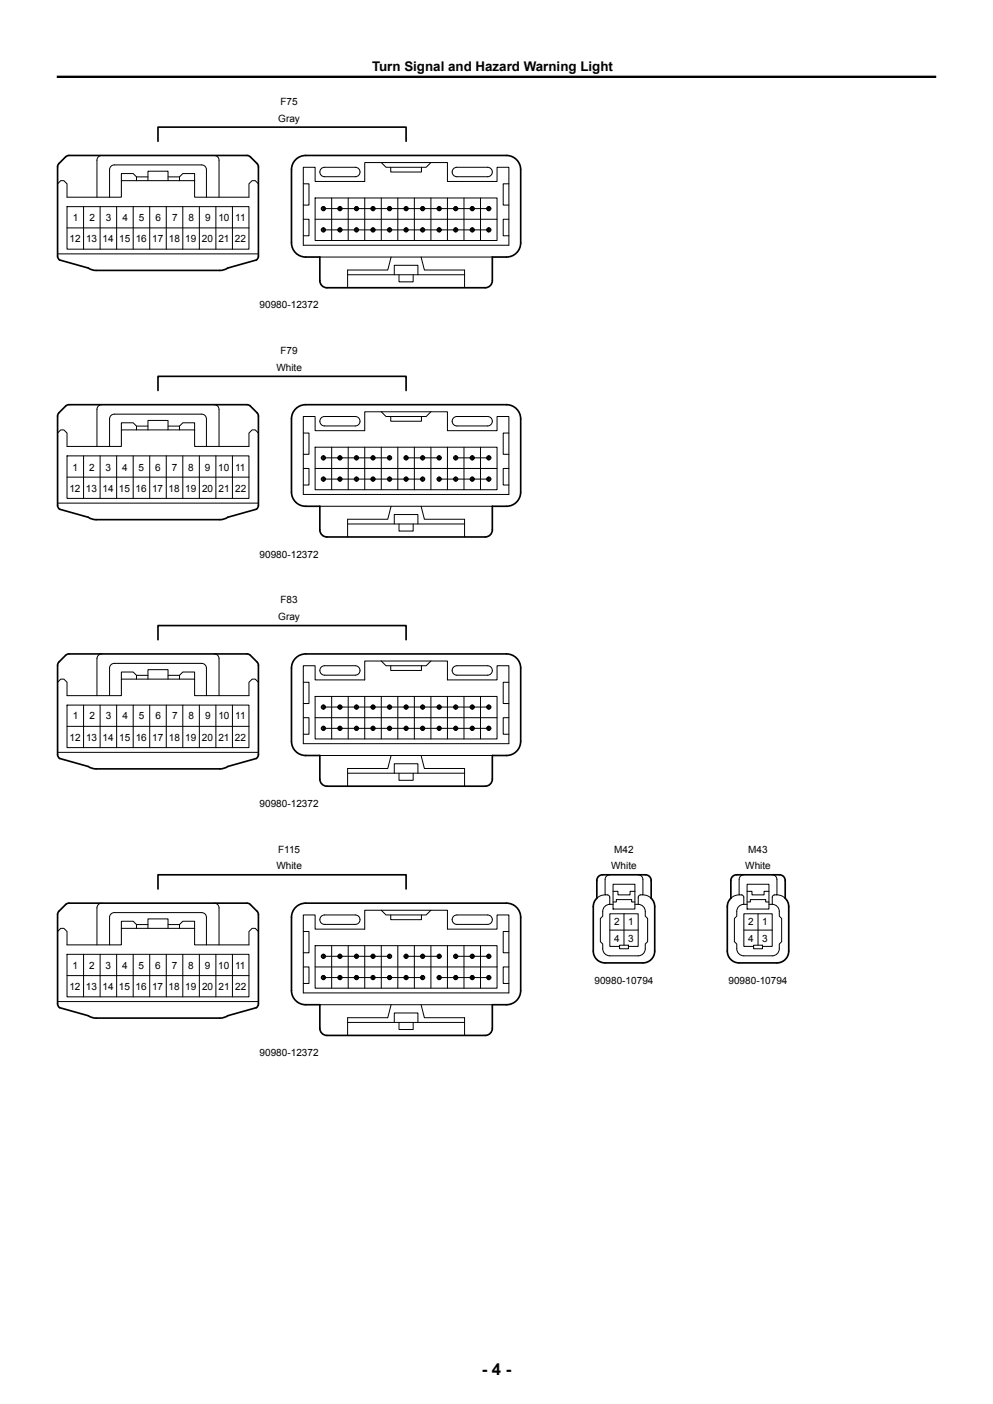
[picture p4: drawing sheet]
<svg xmlns="http://www.w3.org/2000/svg" width="210mm" height="297mm" viewBox="0 0 210 297" stroke-linecap="round" stroke-linejoin="round" font-family="sans-serif">
<g fill="none" stroke="#000" stroke-width=".21">
<path d="M12.2 38.9l.6-.7h.7l.7 .7v2.8h11.5v-3.5h15.5v3.5h11.5v-2.8l.6-.7h.7l.6 .7M21.5 32.9a1 1 0 0 0-1 1v7.8M28.9 38.2v-.8l-.7-.7h-2.5v1.5M28.9 37.4h2.4M31.3 38.2v-2h4.2v2M35.5 37.4h2.5M38 38.2v-.8l.7-.7h2.5v1.5M45.3 32.9a1 1 0 0 1 1 1v7.8M64.1 35.4h2.5v3h10.5v-4h17.5v4h10.5v-3h2.5v16.5h-43.5zM64.1 38.9h1.2v4.5h-1.2M67.9 35.7l.7-.3h6.5a1 1 0 0 1 1 1 1 1 0 0 1-1 1h-6.5a1 1 0 0 1-.9-.6 1 1 0 0 1 .2-1.1zM80.6 34.4l1 1h8.5l1-1"/>
<path d="M82.6 35.4v1h6.5v-1M95.9 35.7l.7-.3h6.5a1 1 0 0 1 1 1 1 1 0 0 1-1 1h-6.5a1 1 0 0 1-.9-.6 1 1 0 0 1 .2-1.1zM107.6 38.9h-1.2v4.5h1.2M12.2 53.7h42.4M14.2 43.7h38.5v9h-38.5zM14.2 48.2h38.5M17.7 43.7v9M21.2 43.7v9M23.2 41.7v-5.8a1 1 0 0 1 1-1h18.5a1 1 0 0 1 1 1v5.8M24.7 43.7v9M28.2 43.7v9M31.7 43.7v9"/>
<path d="M35.2 43.7v9M38.7 43.7v9M42.2 43.7v9M45.7 43.7v9M49.2 43.7v9M64.1 46.4h1.2v3.5h-1.2M66.6 41.9h38.5v9h-38.5zM66.6 46.4h38.5M67.6 54.4h36.5M68.3 44.4v-.6h.2v.6M68.3 48.9v-.6h.2v.6M68.4 44.1h35"/>
<path d="M68.4 48.6h35M70.1 41.9v9M71.8 44.4v-.6h.2v.6M71.8 48.9v-.6h.2v.6M73.5 58.1h24.7M73.6 41.9v9M75.3 44.4v-.6h.2v.6M75.3 48.9v-.6h.2v.6M77.1 41.9v9M78.8 44.4v-.6h.2v.6M78.8 48.9v-.6h.2v.6M80.6 41.9v9"/>
<path d="M82.3 44.4v-.6h.2v.6M82.3 48.9v-.6h.2v.6M82.7 54.4l-.7 2.7h-8.5v3.8M83.4 58.1v-2h5v2M84.1 41.9v9M84.4 58.1v1.5h3v-1.5M85.8 44.4v-.6h.2v.6M85.8 48.9v-.6h.2v.6M87.6 41.9v9M89.1 54.4l.7 2.7h8.4v3.8M89.3 44.4v-.6h.2v.6M89.3 48.9v-.6h.2v.6"/>
<path d="M91.1 41.9v9M92.8 44.4v-.6h.2v.6M92.8 48.9v-.6h.2v.6M94.6 41.9v9M96.3 44.4v-.6h.2v.6M96.3 48.9v-.6h.2v.6M98.1 41.9v9M99.8 44.4v-.6h.2v.6M99.8 48.9v-.6h.2v.6M100.3 48.6a.45 .45 0 0 1-.6 .4 .45 .45 0 0 1-.2-.7 .45 .45 0 0 1 .8 .1v.2M100.3 44.1a.45 .45 0 0 0-.6-.4 .45 .45 0 0 0-.2 .7 .45 .45 0 0 0 .8 0v-.3M101.6 41.9v9"/>
<path d="M103.3 44.4v-.6h.2v.6M103.3 48.9v-.6h.2v.6M107.6 46.4h-1.2v3.5h1.2M12.2 91.6l.6-.7h.7l.7 .7v2.8h11.5v-3.5h15.5v3.5h11.5v-2.8l.6-.7h.7l.6 .7M14.2 96.4h38.5v9h-38.5zM17.7 96.4v9M21.2 96.4v9M21.5 85.6a1 1 0 0 0-1 1v7.8M23.2 94.4v-5.8a1 1 0 0 1 1-1h18.5a1 1 0 0 1 1 1v5.8M24.7 96.4v9M28.2 96.4v9M28.9 90.9v-.8l-.7-.7h-2.5v1.5"/>
<path d="M28.9 90.1h2.4M31.3 90.9v-2h4.2v2M31.7 96.4v9M35.2 96.4v9M35.5 90.1h2.5M38 90.9v-.8l.7-.7h2.5v1.5M38.7 96.4v9M42.2 96.4v9M45.3 85.6a1 1 0 0 1 1 1v7.8M45.7 96.4v9M49.2 96.4v9M64.1 88.1h2.5v3h10.5v-4h17.5v4h10.5v-3h2.5v16.5h-43.5z"/>
<path d="M64.1 91.6h1.2v4.5h-1.2M64.1 99.1h1.2v3.5h-1.2M66.6 94.6h38.5v9h-38.5zM66.6 99.1h38.5M67.9 88.4l.7-.3h6.5a1 1 0 0 1 1 1 1 1 0 0 1-1 1h-6.5a1 1 0 0 1-.9-.6 1 1 0 0 1 .2-1.1zM68.3 97.2v-.7h.2v.7M68.4 96.9h14M70.1 94.6v9M71.8 97.2v-.7h.2v.7M73.6 94.6v9M75.3 97.2v-.7h.2v.7M77.1 94.6v9"/>
<path d="M78.8 97.2v-.7h.2v.7M80.6 87.1l1 1h8.5l1-1M80.6 94.6v9M82.3 97.2v-.7h.2v.7M82.6 88.1v1h6.5v-1M84.1 94.6v9M85.8 97.2v-.7h.2v.7M85.9 96.9h7M87.6 94.6v9M89.3 97.2v-.7h.2v.7M91.1 94.6v9M92.8 97.2v-.7h.2v.7"/>
<path d="M94.6 94.6v9M95.9 88.4l.7-.3h6.5a1 1 0 0 1 1 1 1 1 0 0 1-1 1h-6.5a1 1 0 0 1-.9-.6 1 1 0 0 1 .2-1.1zM96.3 97.2v-.7h.2v.7M96.4 96.9h7M98.1 94.6v9M99.8 97.2v-.7h.2v.7M100.3 96.9a.45 .45 0 0 0-.6-.5 .45 .45 0 0 0-.2 .7 .45 .45 0 0 0 .8 0v-.2M101.6 94.6v9M103.3 97.2v-.7h.2v.7M107.6 91.6h-1.2v4.5h1.2M107.6 99.1h-1.2v3.5h1.2M12.2 106.4h42.4"/>
<path d="M14.2 100.9h38.5M67.6 107.1h36.5M68.3 101.7v-.7h.2v.7M68.4 101.3h21M71.8 101.7v-.7h.2v.7M73.5 110.8h24.7M75.3 101.7v-.7h.2v.7M78.8 101.7v-.7h.2v.7M82.3 101.7v-.7h.2v.7M82.7 107.1l-.7 2.7h-8.5v3.8M83.4 110.8v-2h5v2M84.4 110.8v1.5h3v-1.5"/>
<path d="M85.8 101.7v-.7h.2v.7M89.1 107.1l.7 2.7h8.4v3.8M89.3 101.7v-.7h.2v.7M92.8 101.7v-.7h.2v.7M92.9 101.3h10.5M96.3 101.7v-.7h.2v.7M99.8 101.7v-.7h.2v.7M100.3 101.3a.45 .45 0 0 1-.6 .5 .45 .45 0 0 1-.2-.7 .45 .45 0 0 1 .8 0v.2M103.3 101.7v-.7h.2v.7M21.5 138.3a1 1 0 0 0-1 1v7.9M45.3 138.3a1 1 0 0 1 1 1v7.9M80.6 139.8l1 1h8.5l1-1"/>
<path d="M12.2 144.3l.6-.6h.7l.7 .6v2.9h11.5v-3.5h15.5v3.5h11.5v-2.9l.6-.6h.7l.6 .6M12.2 159.1h42.4M14.2 149.2h38.5v9h-38.5zM14.2 153.7h38.5M17.7 149.2v9M21.2 149.2v9M23.2 147.2v-5.9a1 1 0 0 1 1-1h18.5a1 1 0 0 1 1 1v5.9M24.7 149.2v9M28.2 149.2v9M28.9 143.7v-.8l-.7-.7h-2.5v1.5M28.9 142.9h2.4M31.3 143.7v-2h4.2v2"/>
<path d="M31.7 149.2v9M35.2 149.2v9M35.5 142.9h2.5M38 143.7v-.8l.7-.7h2.5v1.5M38.7 149.2v9M42.2 149.2v9M45.7 149.2v9M49.2 149.2v9M64.1 140.8h2.5v3h10.5v-4h17.5v4h10.5v-3h2.5v16.5h-43.5zM64.1 144.3h1.2v4.5h-1.2M64.1 151.8h1.2v3.5h-1.2M66.6 147.3h38.5v9h-38.5z"/>
<path d="M66.6 151.8h38.5M67.6 159.8h36.5M67.9 141.1l.7-.3h6.5a1 1 0 0 1 1 1 1 1 0 0 1-1 1h-6.5a1 1 0 0 1-.9-.6 1 1 0 0 1 .2-1.1zM68.3 149.9v-.6h.2v.6M68.3 154.4v-.6h.2v.6M68.4 149.6h35M68.4 154.1h35M70.1 147.3v9M71.8 149.9v-.6h.2v.6M71.8 154.4v-.6h.2v.6M73.6 147.3v9M75.3 149.9v-.6h.2v.6"/>
<path d="M75.3 154.4v-.6h.2v.6M77.1 147.3v9M78.8 149.9v-.6h.2v.6M78.8 154.4v-.6h.2v.6M80.6 147.3v9M82.3 149.9v-.6h.2v.6M82.3 154.4v-.6h.2v.6M82.6 140.8v1h6.5v-1M82.7 159.8l-.7 2.8h-8.5v3.7M84.1 147.3v9M85.8 149.9v-.6h.2v.6M85.8 154.4v-.6h.2v.6"/>
<path d="M87.6 147.3v9M89.1 159.8l.7 2.8h8.4v3.7M89.3 149.9v-.6h.2v.6M89.3 154.4v-.6h.2v.6M91.1 147.3v9M92.8 149.9v-.6h.2v.6M92.8 154.4v-.6h.2v.6M94.6 147.3v9M95.9 141.1l.7-.3h6.5a1 1 0 0 1 1 1 1 1 0 0 1-1 1h-6.5a1 1 0 0 1-.9-.6 1 1 0 0 1 .2-1.1zM96.3 149.9v-.6h.2v.6M96.3 154.4v-.6h.2v.6M98.1 147.3v9"/>
<path d="M99.8 149.9v-.6h.2v.6M99.8 154.4v-.6h.2v.6M100.3 154.1a.45 .45 0 0 1-.6 .4 .45 .45 0 0 1-.2-.7 .45 .45 0 0 1 .8 0v.3M100.3 149.6a.45 .45 0 0 0-.6-.5 .45 .45 0 0 0-.2 .8 .45 .45 0 0 0 .8-.1v-.2M101.6 147.3v9M103.3 149.9v-.6h.2v.6M103.3 154.4v-.6h.2v.6M107.6 144.3h-1.2v4.5h1.2M107.6 151.8h-1.2v3.5h1.2M73.5 163.6h24.7M83.4 163.6v-2h5v2M84.4 163.6v1.5h3v-1.5"/>
<path d="M12.2 197l.6-.6h.7l.7 .6v2.9h11.5v-3.5h15.5v3.5h11.5v-2.9l.6-.6h.7l.6 .6M21.5 191.1a1 1 0 0 0-1 1v7.8M23.2 199.9v-5.9a1 1 0 0 1 1-.9h18.5a1 1 0 0 1 1 .9v5.9M28.9 196.4v-.8l-.7-.7h-2.5v1.5M28.9 195.6h2.4M31.3 196.4v-2h4.2v2M35.5 195.6h2.5M38 196.4v-.8l.7-.7h2.5v1.5M45.3 191.1a1 1 0 0 1 1 1v7.8M64.1 193.6h2.5v2.9h10.5v-3.9h17.5v3.9h10.5v-2.9h2.5v16.4h-43.5zM64.1 197h1.2v4.5h-1.2M67.9 193.8l.7-.2h6.5a1 1 0 0 1 1 .9 1 1 0 0 1-1 1h-6.5a1 1 0 0 1-.9-.6 1 1 0 0 1 .2-1.1z"/>
<path d="M80.6 192.6l1 1h8.5l1-1M82.6 193.6v.9h6.5v-.9M95.9 193.8l.7-.2h6.5a1 1 0 0 1 1 .9 1 1 0 0 1-1 1h-6.5a1 1 0 0 1-.9-.6 1 1 0 0 1 .2-1.1zM107.6 197h-1.2v4.5h1.2M128 189.3l-1.2 .3-.6 .4M129 185.1a1 1 0 0 0-1 1v3.2h.5l.4 .3 .1 1.7M129 191.3h.7M129 196.7h6M129.7 187.1h4.6v5.2h-4.6zM129.7 190.8h.6v-.5h3.3v.5h.7M129.7 188.6h1v.7h2.5v-.7h1.1M131 199.9h1.9v.8h-1.9z"/>
<path d="M132 193.3v6.6M134.3 191.3h.7M135 191.3a1.5 1.5 0 0 1 1.5 1.5v1l.5 .5v4.9l-.5 .5a1.96 1.96 0 0 1-1.1 2.4l-6.4 .1a1.5 1.5 0 0 1-1.5-1.5v-1l-.5-.5v-4.9l.5-.5a1.96 1.96 0 0 1 1-2.4l.5-.1M135 185.1a1 1 0 0 1 1 1v3.2h-.5l-.5 .3v1.7M136 189.3l1.1 .3 .6 .4M156.3 189.3l-1.1 .3-.6 .4M157.3 185.1a1 1 0 0 0-1 1v3.2h.5l.4 .3 .1 1.7M157.3 191.3h.7M157.3 196.7h6M158 187.1h4.6v5.2h-4.6zM158 190.8h.7v-.5h3.2v.5h.7M158 188.6h1v.7h2.6v-.7h1"/>
<path d="M159.4 199.9h1.8v.8h-1.8zM160.3 193.3v6.6M162.6 191.3h.7M163.3 191.3a1.5 1.5 0 0 1 1.5 1.5v1l.5 .5v4.9l-.5 .5a1.96 1.96 0 0 1-1 2.4l-6.5 .1a1.5 1.5 0 0 1-1.5-1.5v-1l-.5-.5v-4.9l.5-.5a1.96 1.96 0 0 1 1-2.4l.5-.1M163.3 185.1a1 1 0 0 1 1 1v3.2h-.5l-.4 .3-.1 1.7M164.3 189.3l1.1 .3 .7 .4M12.2 211.9h42.4M14.2 201.9h38.5v9h-38.5zM14.2 206.4h38.5M17.7 201.9v9M21.2 201.9v9M24.7 201.9v9"/>
<path d="M28.2 201.9v9M31.7 201.9v9M35.2 201.9v9M38.7 201.9v9M42.2 201.9v9M45.7 201.9v9M49.2 201.9v9M64.1 204.5h1.2v3.5h-1.2M66.6 200h38.5v9h-38.5zM66.6 204.5h38.5M67.6 212.5h36.5M68.3 202.6v-.6h.2v.6"/>
<path d="M68.3 207.1v-.6h.2v.6M68.4 202.3h14M68.4 206.8h21M70.1 200v9M71.8 202.6v-.6h.2v.6M71.8 207.1v-.6h.2v.6M73.5 216.3h24.7M73.6 200v9M75.3 202.6v-.6h.2v.6M75.3 207.1v-.6h.2v.6M77.1 200v9M78.8 202.6v-.6h.2v.6"/>
<path d="M78.8 207.1v-.6h.2v.6M80.6 200v9M82.3 202.6v-.6h.2v.6M82.3 207.1v-.6h.2v.6M82.7 212.5l-.7 2.8h-8.5v3.7M83.4 216.3v-2h5v2M84.1 200v9M84.4 216.3v1.5h3v-1.5M85.8 202.6v-.6h.2v.6M85.8 207.1v-.6h.2v.6M85.9 202.3h7M87.6 200v9"/>
<path d="M89.1 212.5l.7 2.8h8.4v3.7M89.3 202.6v-.6h.2v.6M89.3 207.1v-.6h.2v.6M91.1 200v9M92.8 202.6v-.6h.2v.6M92.8 207.1v-.6h.2v.6M92.9 206.8h10.5M94.6 200v9M96.3 202.6v-.6h.2v.6M96.3 207.1v-.6h.2v.6M96.4 202.3h7M98.1 200v9"/>
<path d="M99.8 202.6v-.6h.2v.6M99.8 207.1v-.6h.2v.6M100.3 206.8a.45 .45 0 0 1-.6 .4 .45 .45 0 0 1-.2-.7 .45 .45 0 0 1 .8 .1v.2M100.3 202.3a.45 .45 0 0 0-.6-.4 .45 .45 0 0 0-.2 .7 .45 .45 0 0 0 .8-.1v-.2M101.6 200v9M103.3 202.6v-.6h.2v.6M103.3 207.1v-.6h.2v.6M107.6 204.5h-1.2v3.5h1.2M131 200.2h-2v-6.9h6v6.9h-2.1M159.4 200.2h-2.1v-6.9h6v6.9h-2.1"/>
<circle cx="68.4" cy="48.6" r=".45"/>
<circle cx="68.4" cy="48.6" r=".34"/>
<circle cx="68.4" cy="44.1" r=".45"/>
<circle cx="68.4" cy="44.1" r=".34"/>
<circle cx="71.9" cy="48.6" r=".45"/>
<circle cx="71.9" cy="48.6" r=".34"/>
<circle cx="71.9" cy="44.1" r=".45"/>
<circle cx="71.9" cy="44.1" r=".34"/>
<circle cx="75.4" cy="48.6" r=".45"/>
<circle cx="75.4" cy="48.6" r=".34"/>
<circle cx="75.4" cy="44.1" r=".45"/>
<circle cx="75.4" cy="44.1" r=".34"/>
<circle cx="78.9" cy="48.6" r=".45"/>
<circle cx="78.9" cy="48.6" r=".34"/>
<circle cx="78.9" cy="44.1" r=".45"/>
<circle cx="78.9" cy="44.1" r=".34"/>
<circle cx="82.4" cy="48.6" r=".45"/>
<circle cx="82.4" cy="48.6" r=".34"/>
<circle cx="82.4" cy="44.1" r=".45"/>
<circle cx="82.4" cy="44.1" r=".34"/>
<circle cx="85.9" cy="48.6" r=".45"/>
<circle cx="85.9" cy="48.6" r=".34"/>
<circle cx="85.9" cy="44.1" r=".45"/>
<circle cx="85.9" cy="44.1" r=".34"/>
<circle cx="89.4" cy="48.6" r=".45"/>
<circle cx="89.4" cy="48.6" r=".34"/>
<circle cx="89.4" cy="44.1" r=".45"/>
<circle cx="89.4" cy="44.1" r=".34"/>
<circle cx="92.9" cy="48.6" r=".45"/>
<circle cx="92.9" cy="48.6" r=".34"/>
<circle cx="92.9" cy="44.1" r=".45"/>
<circle cx="92.9" cy="44.1" r=".34"/>
<circle cx="96.4" cy="48.6" r=".45"/>
<circle cx="96.4" cy="48.6" r=".34"/>
<circle cx="96.4" cy="44.1" r=".45"/>
<circle cx="96.4" cy="44.1" r=".34"/>
<circle cx="99.9" cy="48.6" r=".34"/>
<circle cx="99.9" cy="44.1" r=".34"/>
<circle cx="103.4" cy="48.6" r=".45"/>
<circle cx="103.4" cy="48.6" r=".34"/>
<circle cx="103.4" cy="44.1" r=".45"/>
<circle cx="103.4" cy="44.1" r=".34"/>
<circle cx="68.4" cy="96.9" r=".45"/>
<circle cx="68.4" cy="96.9" r=".34"/>
<circle cx="71.9" cy="96.9" r=".45"/>
<circle cx="71.9" cy="96.9" r=".34"/>
<circle cx="75.4" cy="96.9" r=".45"/>
<circle cx="75.4" cy="96.9" r=".34"/>
<circle cx="78.9" cy="96.9" r=".45"/>
<circle cx="78.9" cy="96.9" r=".34"/>
<circle cx="82.4" cy="96.9" r=".45"/>
<circle cx="82.4" cy="96.9" r=".34"/>
<circle cx="85.9" cy="96.9" r=".45"/>
<circle cx="85.9" cy="96.9" r=".34"/>
<circle cx="89.4" cy="96.9" r=".45"/>
<circle cx="89.4" cy="96.9" r=".34"/>
<circle cx="92.9" cy="96.9" r=".45"/>
<circle cx="92.9" cy="96.9" r=".34"/>
<circle cx="96.4" cy="96.9" r=".45"/>
<circle cx="96.4" cy="96.9" r=".34"/>
<circle cx="99.9" cy="96.9" r=".34"/>
<circle cx="103.4" cy="96.9" r=".45"/>
<circle cx="103.4" cy="96.9" r=".34"/>
<circle cx="68.4" cy="101.3" r=".45"/>
<circle cx="68.4" cy="101.3" r=".34"/>
<circle cx="71.9" cy="101.3" r=".45"/>
<circle cx="71.9" cy="101.3" r=".34"/>
<circle cx="75.4" cy="101.3" r=".45"/>
<circle cx="75.4" cy="101.3" r=".34"/>
<circle cx="78.9" cy="101.3" r=".45"/>
<circle cx="78.9" cy="101.3" r=".34"/>
<circle cx="82.4" cy="101.3" r=".45"/>
<circle cx="82.4" cy="101.3" r=".34"/>
<circle cx="85.9" cy="101.3" r=".45"/>
<circle cx="85.9" cy="101.3" r=".34"/>
<circle cx="89.4" cy="101.3" r=".45"/>
<circle cx="89.4" cy="101.3" r=".34"/>
<circle cx="92.9" cy="101.3" r=".45"/>
<circle cx="92.9" cy="101.3" r=".34"/>
<circle cx="96.4" cy="101.3" r=".45"/>
<circle cx="96.4" cy="101.3" r=".34"/>
<circle cx="99.9" cy="101.3" r=".34"/>
<circle cx="103.4" cy="101.3" r=".45"/>
<circle cx="103.4" cy="101.3" r=".34"/>
<circle cx="68.4" cy="154.1" r=".45"/>
<circle cx="68.4" cy="154.1" r=".34"/>
<circle cx="68.4" cy="149.6" r=".45"/>
<circle cx="68.4" cy="149.6" r=".34"/>
<circle cx="71.9" cy="154.1" r=".45"/>
<circle cx="71.9" cy="154.1" r=".34"/>
<circle cx="71.9" cy="149.6" r=".45"/>
<circle cx="71.9" cy="149.6" r=".34"/>
<circle cx="75.4" cy="154.1" r=".45"/>
<circle cx="75.4" cy="154.1" r=".34"/>
<circle cx="75.4" cy="149.6" r=".45"/>
<circle cx="75.4" cy="149.6" r=".34"/>
<circle cx="78.9" cy="154.1" r=".45"/>
<circle cx="78.9" cy="154.1" r=".34"/>
<circle cx="78.9" cy="149.6" r=".45"/>
<circle cx="78.9" cy="149.6" r=".34"/>
<circle cx="82.4" cy="154.1" r=".45"/>
<circle cx="82.4" cy="154.1" r=".34"/>
<circle cx="82.4" cy="149.6" r=".45"/>
<circle cx="82.4" cy="149.6" r=".34"/>
<circle cx="85.9" cy="154.1" r=".45"/>
<circle cx="85.9" cy="154.1" r=".34"/>
<circle cx="85.9" cy="149.6" r=".45"/>
<circle cx="85.9" cy="149.6" r=".34"/>
<circle cx="89.4" cy="154.1" r=".45"/>
<circle cx="89.4" cy="154.1" r=".34"/>
<circle cx="89.4" cy="149.6" r=".45"/>
<circle cx="89.4" cy="149.6" r=".34"/>
<circle cx="92.9" cy="154.1" r=".45"/>
<circle cx="92.9" cy="154.1" r=".34"/>
<circle cx="92.9" cy="149.6" r=".45"/>
<circle cx="92.9" cy="149.6" r=".34"/>
<circle cx="96.4" cy="154.1" r=".45"/>
<circle cx="96.4" cy="154.1" r=".34"/>
<circle cx="96.4" cy="149.6" r=".45"/>
<circle cx="96.4" cy="149.6" r=".34"/>
<circle cx="99.9" cy="154.1" r=".34"/>
<circle cx="99.9" cy="149.6" r=".34"/>
<circle cx="103.4" cy="154.1" r=".45"/>
<circle cx="103.4" cy="154.1" r=".34"/>
<circle cx="103.4" cy="149.6" r=".45"/>
<circle cx="103.4" cy="149.6" r=".34"/>
<circle cx="68.4" cy="206.8" r=".45"/>
<circle cx="68.4" cy="206.8" r=".34"/>
<circle cx="68.4" cy="202.3" r=".45"/>
<circle cx="68.4" cy="202.3" r=".34"/>
<circle cx="71.9" cy="206.8" r=".45"/>
<circle cx="71.9" cy="206.8" r=".34"/>
<circle cx="71.9" cy="202.3" r=".45"/>
<circle cx="71.9" cy="202.3" r=".34"/>
<circle cx="75.4" cy="206.8" r=".45"/>
<circle cx="75.4" cy="206.8" r=".34"/>
<circle cx="75.4" cy="202.3" r=".45"/>
<circle cx="75.4" cy="202.3" r=".34"/>
<circle cx="78.9" cy="206.8" r=".45"/>
<circle cx="78.9" cy="206.8" r=".34"/>
<circle cx="78.9" cy="202.3" r=".45"/>
<circle cx="78.9" cy="202.3" r=".34"/>
<circle cx="82.4" cy="206.8" r=".45"/>
<circle cx="82.4" cy="206.8" r=".34"/>
<circle cx="82.4" cy="202.3" r=".45"/>
<circle cx="82.4" cy="202.3" r=".34"/>
<circle cx="85.9" cy="206.8" r=".45"/>
<circle cx="85.9" cy="206.8" r=".34"/>
<circle cx="85.9" cy="202.3" r=".45"/>
<circle cx="85.9" cy="202.3" r=".34"/>
<circle cx="89.4" cy="206.8" r=".45"/>
<circle cx="89.4" cy="206.8" r=".34"/>
<circle cx="89.4" cy="202.3" r=".45"/>
<circle cx="89.4" cy="202.3" r=".34"/>
<circle cx="92.9" cy="206.8" r=".45"/>
<circle cx="92.9" cy="206.8" r=".34"/>
<circle cx="92.9" cy="202.3" r=".45"/>
<circle cx="92.9" cy="202.3" r=".34"/>
<circle cx="96.4" cy="206.8" r=".45"/>
<circle cx="96.4" cy="206.8" r=".34"/>
<circle cx="96.4" cy="202.3" r=".45"/>
<circle cx="96.4" cy="202.3" r=".34"/>
<circle cx="99.9" cy="206.8" r=".34"/>
<circle cx="99.9" cy="202.3" r=".34"/>
<circle cx="103.4" cy="206.8" r=".45"/>
<circle cx="103.4" cy="206.8" r=".34"/>
<circle cx="103.4" cy="202.3" r=".45"/>
<circle cx="103.4" cy="202.3" r=".34"/>
</g>
<g fill="none" stroke="#000" stroke-width=".35">
<path d="M13.9 33.2l.7-.3h37.6l.5 .1 1.7 1.6 .2 .7v18.9l-.1 .4-.3 .4-6 1.7-1 .4-.7 .1h-26.5l-7.4-2.2-.3-.4-.1-.4v-18.9l.3-.7zM33.4 29.9v-3h52.5v3M62.3 34a2.99 2.99 0 0 1 2.3-1.1h42.5a3 3 0 0 1 3 3v15.5a3 3 0 0 1-3 3h-3v5a1.5 1.5 0 0 1-1.5 1.5h-33.5a1.5 1.5 0 0 1-1.5-1.5v-5h-3a3 3 0 0 1-3-3v-15.5l.1-.7zM13.9 85.9l.7-.3h37.6l.5 .1 1.7 1.6 .2 .7v18.9l-.1 .5-.3 .3-6 1.7-1 .4-.7 .1h-26.5l-7.4-2.2-.3-.3-.1-.5v-18.9l.3-.7zM33.4 82.6v-3h52.5v3M62.3 86.7a2.99 2.99 0 0 1 2.3-1.1h42.5a3 3 0 0 1 3 3v15.5a3 3 0 0 1-3 3h-3v5a1.5 1.5 0 0 1-1.5 1.5h-33.5a1.5 1.5 0 0 1-1.5-1.5v-5h-3a3 3 0 0 1-3-3v-15.5l.1-.7zM13.9 138.6l.7-.3h37.6l.5 .2 1.7 1.5 .2 .7v18.9l-.1 .5-.3 .3-6 1.7-1 .5h-.7h-26.5l-7.4-2.2-.3-.3-.1-.5v-18.9l.3-.7zM33.4 135.3v-3h52.5v3M62.3 139.5a2.99 2.99 0 0 1 2.3-1.2h42.5a3 3 0 0 1 3 3v15.5a3 3 0 0 1-3 3h-3v5a1.5 1.5 0 0 1-1.5 1.5h-33.5a1.5 1.5 0 0 1-1.5-1.5v-5h-3a3 3 0 0 1-3-3v-15.5l.1-.7zM13.9 191.3l.7-.2h37.6l.5 .1 1.7 1.6 .2 .7v18.8l-.1 .5-.3 .4-6 1.7-1 .4-.7 .1-26.5-.1-7.4-2.1-.3-.4-.1-.5v-18.8l.3-.7zM33.4 188.1v-3h52.5v3M62.3 192.2a2.99 2.99 0 0 1 2.3-1.1h42.5a3 3 0 0 1 3 2.9v15.5a3 3 0 0 1-3 3h-3v5a1.5 1.5 0 0 1-1.5 1.5h-33.5a1.5 1.5 0 0 1-1.5-1.5v-5h-3a3 3 0 0 1-3-3v-15.5l.1-.6z"/>
<path d="M126.4 185.5l.6-.4h.4h9.1a1.2 1.2 0 0 1 1.2 1.2v3.7l.5 .7 .3 1.1v9.4a2.5 2.5 0 0 1-2.5 2.5h-8a2.5 2.5 0 0 1-2.5-2.5v-9.4l.1-.8 .6-1v-3.7zM154.8 185.5l.6-.4h.4h9.1a1.2 1.2 0 0 1 1.2 1.2v3.7l.4 .7 .3 1.1v9.4a2.5 2.5 0 0 1-2.5 2.5h-8a2.5 2.5 0 0 1-2.5-2.5v-9.4l.1-.8 .7-1v-3.7z"/>
</g>
<path d="M12 16.2h186" fill="none" stroke="#000" stroke-width=".5"/>
<text font-size="3.5" x="101.9" y="290.9">- 4 -</text>
<text font-size="2.8" x="78.7" y="15.1">Turn Signal and Hazard Warning Light</text>
<g font-size="2.1">
<text x="59.3" y="22.2">F75</text>
<text x="58.9" y="25.7">Gray</text>
<text x="15.4" y="46.7">1</text>
<text x="18.9" y="46.7">2</text>
<text x="22.4" y="46.7">3</text>
<text x="25.9" y="46.7">4</text>
<text x="29.4" y="46.7">5</text>
<text x="32.9" y="46.7">6</text>
<text x="36.4" y="46.7">7</text>
<text x="39.9" y="46.7">8</text>
<text x="43.4" y="46.7">9</text>
<text x="46.2" y="46.7">10</text>
<text x="49.8" y="46.7">11</text>
<text x="14.7" y="51.2">12</text>
<text x="18.2" y="51.2">13</text>
<text x="21.7" y="51.2">14</text>
<text x="25.2" y="51.2">15</text>
<text x="28.7" y="51.2">16</text>
<text x="32.2" y="51.2">17</text>
<text x="35.7" y="51.2">18</text>
<text x="39.2" y="51.2">19</text>
<text x="42.7" y="51.2">20</text>
<text x="46.2" y="51.2">21</text>
<text x="49.7" y="51.2">22</text>
<text x="54.9" y="65.2">90980-12372</text>
<text x="59.3" y="74.9">F79</text>
<text x="58.4" y="78.5">White</text>
<text x="15.3" y="99.6">1</text>
<text x="18.8" y="99.6">2</text>
<text x="22.3" y="99.6">3</text>
<text x="25.8" y="99.6">4</text>
<text x="29.3" y="99.6">5</text>
<text x="32.8" y="99.6">6</text>
<text x="36.3" y="99.6">7</text>
<text x="39.8" y="99.6">8</text>
<text x="43.3" y="99.6">9</text>
<text x="46.2" y="99.6">10</text>
<text x="49.7" y="99.6">11</text>
<text x="14.7" y="104.1">12</text>
<text x="18.2" y="104.1">13</text>
<text x="21.7" y="104.1">14</text>
<text x="25.2" y="104.1">15</text>
<text x="28.7" y="104.1">16</text>
<text x="32.2" y="104.1">17</text>
<text x="35.7" y="104.1">18</text>
<text x="39.2" y="104.1">19</text>
<text x="42.7" y="104.1">20</text>
<text x="46.2" y="104.1">21</text>
<text x="49.7" y="104.1">22</text>
<text x="54.9" y="118">90980-12372</text>
<text x="58.9" y="131.2">Gray</text>
<text x="59.3" y="127.6">F83</text>
<text x="15.4" y="152.2">1</text>
<text x="18.9" y="152.2">2</text>
<text x="22.4" y="152.2">3</text>
<text x="25.9" y="152.2">4</text>
<text x="29.4" y="152.2">5</text>
<text x="32.9" y="152.2">6</text>
<text x="36.4" y="152.2">7</text>
<text x="39.9" y="152.2">8</text>
<text x="43.4" y="152.2">9</text>
<text x="46.2" y="152.2">10</text>
<text x="49.8" y="152.2">11</text>
<text x="14.7" y="156.7">12</text>
<text x="18.2" y="156.7">13</text>
<text x="21.7" y="156.7">14</text>
<text x="25.2" y="156.7">15</text>
<text x="28.7" y="156.7">16</text>
<text x="32.2" y="156.7">17</text>
<text x="35.7" y="156.7">18</text>
<text x="39.2" y="156.7">19</text>
<text x="42.7" y="156.7">20</text>
<text x="46.2" y="156.7">21</text>
<text x="49.7" y="156.7">22</text>
<text x="54.9" y="170.7">90980-12372</text>
<text x="58.4" y="183.9">White</text>
<text x="58.8" y="180.4">F115</text>
<text x="129.3" y="183.9">White</text>
<text x="129.9" y="180.4">M42</text>
<text x="157.6" y="183.9">White</text>
<text x="158.2" y="180.4">M43</text>
<text x="129.9" y="195.7">2</text>
<text x="132.9" y="195.7">1</text>
<text x="158.2" y="195.7">2</text>
<text x="161.2" y="195.7">1</text>
<text x="129.9" y="199.2">4</text>
<text x="132.9" y="199.2">3</text>
<text x="158.2" y="199.2">4</text>
<text x="161.2" y="199.2">3</text>
<text x="14.7" y="209.5">12</text>
<text x="15.3" y="205">1</text>
<text x="18.2" y="209.5">13</text>
<text x="18.8" y="205">2</text>
<text x="21.7" y="209.5">14</text>
<text x="22.3" y="205">3</text>
<text x="25.2" y="209.5">15</text>
<text x="25.8" y="205">4</text>
<text x="28.7" y="209.5">16</text>
<text x="29.3" y="205">5</text>
<text x="32.2" y="209.5">17</text>
<text x="32.8" y="205">6</text>
<text x="35.7" y="209.5">18</text>
<text x="36.3" y="205">7</text>
<text x="39.2" y="209.5">19</text>
<text x="39.8" y="205">8</text>
<text x="42.7" y="209.5">20</text>
<text x="43.3" y="205">9</text>
<text x="46.2" y="205">10</text>
<text x="46.2" y="209.5">21</text>
<text x="49.7" y="209.5">22</text>
<text x="49.7" y="205">11</text>
<text x="125.7" y="208.1">90980-10794</text>
<text x="154.1" y="208.1">90980-10794</text>
<text x="54.9" y="223.4">90980-12372</text>
</g>
</svg>
